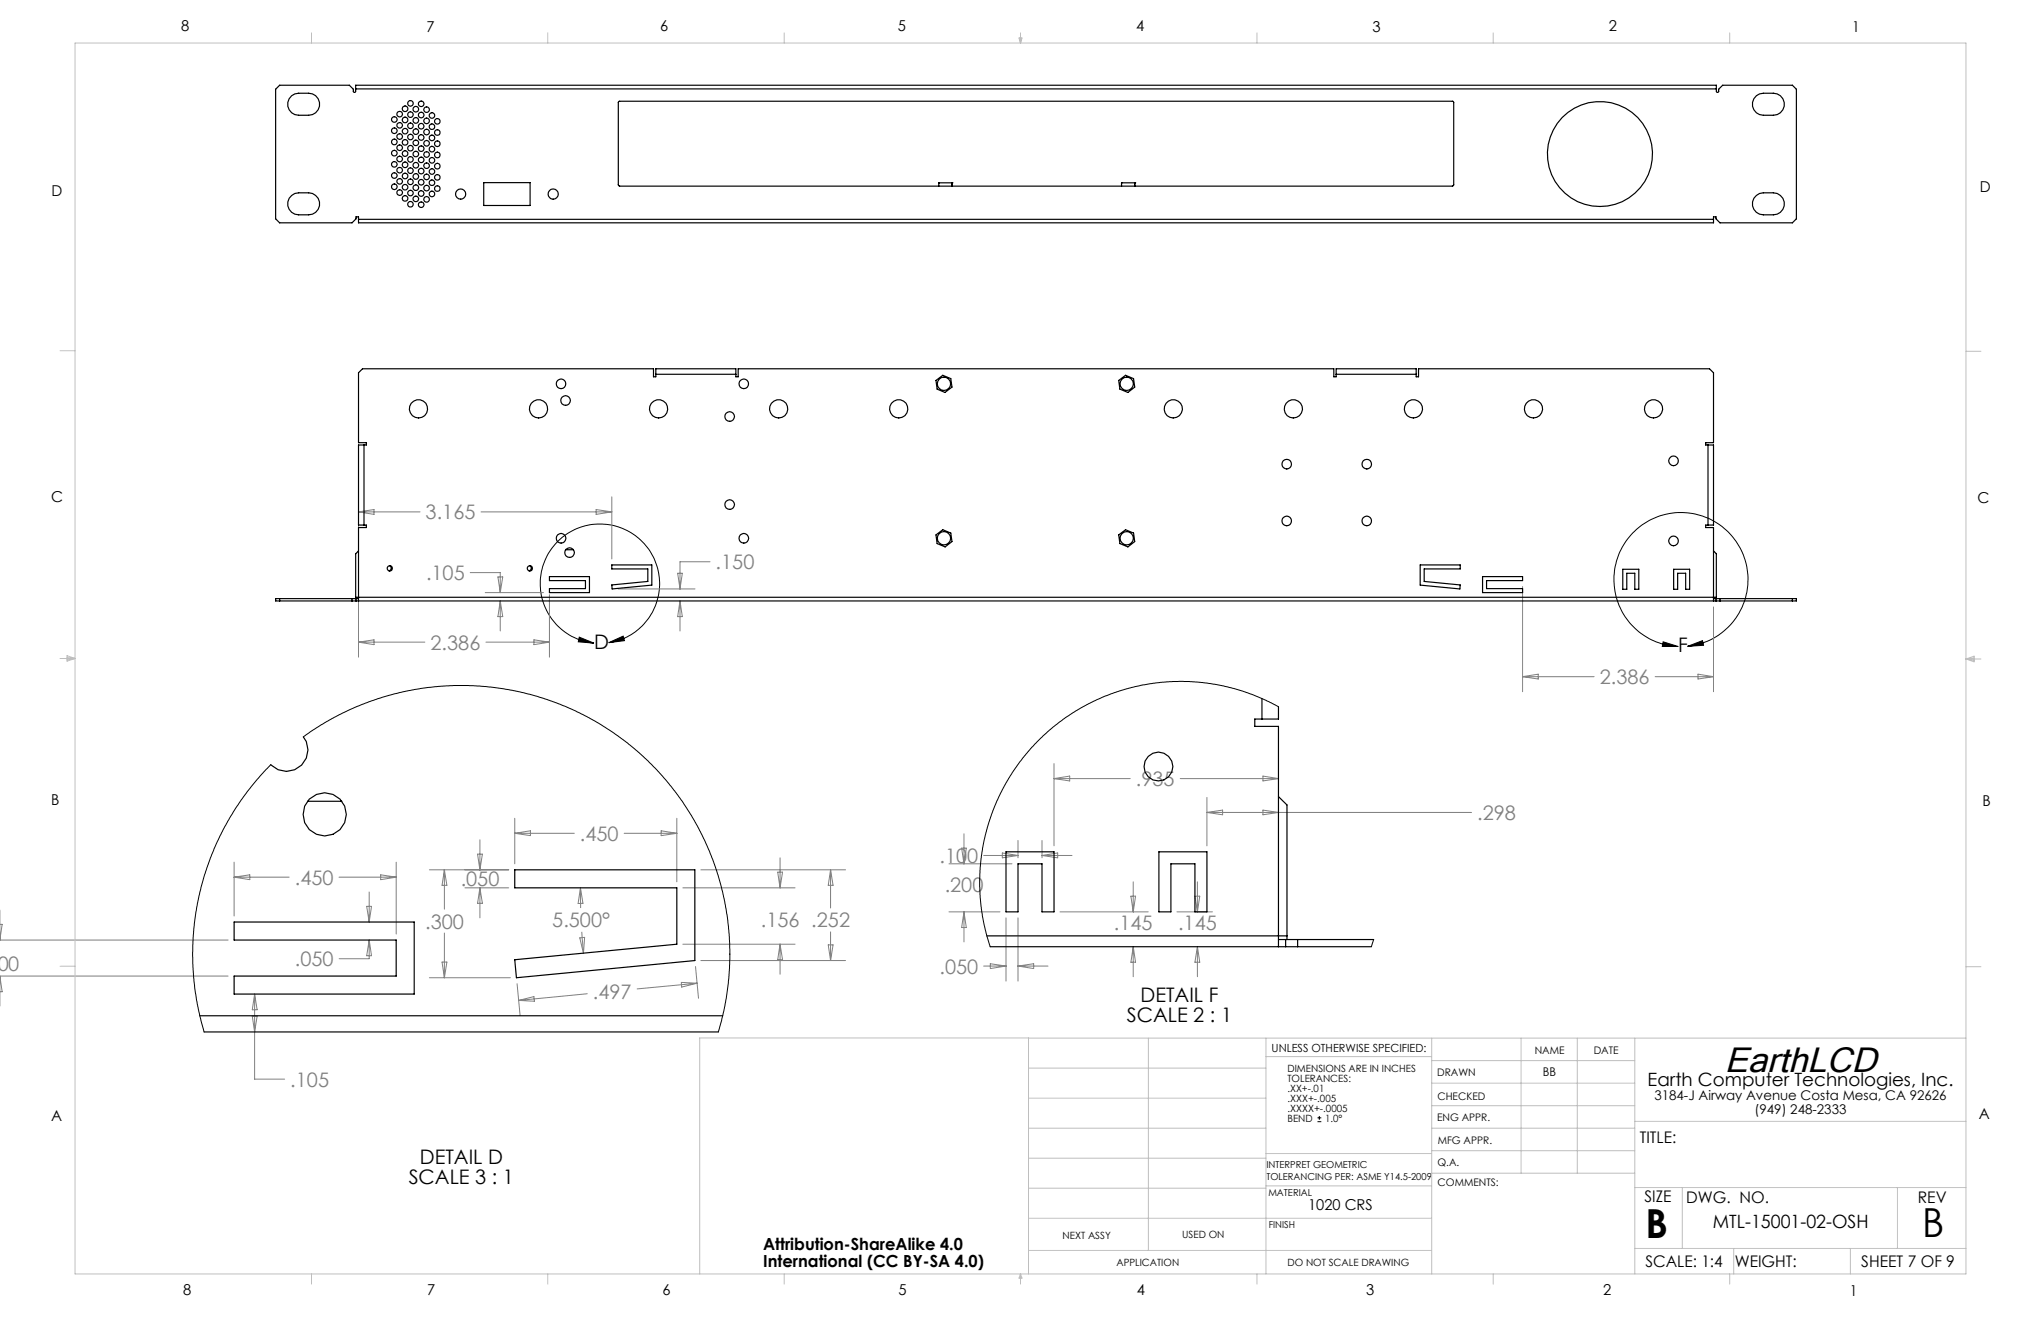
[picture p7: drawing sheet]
<svg xmlns="http://www.w3.org/2000/svg" width="432mm" height="279mm" viewBox="0 0 432 279" stroke-linecap="round" stroke-linejoin="round" font-family="sans-serif">
<g fill="none" stroke="#000" stroke-width=".21">
<path d="M122.6 134.8l3.1 1.2-3.4-.3zM128.8 135.9a12.6 12.6 0 0 0 8.6-19.4 12.6 12.6 0 0 0-21.2 .2 12.6 12.6 0 0 0 9 19.3h.5M128.8 135.9l3-1.4 .3 1zM351.9 135.7l3.1 1h-3.3zM357 136.7a14.2 14.2 0 0 0 10.5-21.7 14.2 14.2 0 0 0-24.1 .3 14.2 14.2 0 0 0 11.1 21.4h.5M357 136.7l3.2-1.2 .2 1zM64.2 155.9l3.8-2.6 3.6-2.1 4.1-1.8 4.1-1.6 3.8-1.1 4.1-.9 4.4-.6 3.9-.2h4.2l3.6 .3 4.6 .7 5.4 1.3 4.7 1.6 3.3 1.5 4.8 2.6 4.2 2.7 3.9 3.1 2.3 2.1 3.1 3.2 3.3 4 2.4 3.7 1.8 2.9 2.4 5.2 1.3 3.4 1.4 4.6 .9 4.3 .5 3.9 .3 4.7-.2 6-.5 4.2-.6 2.8-1.1 4.5M270.5 149.5l-2.6-1.4-3.1-1.3-5.9-1.7-3.6-.6-3.7-.4-6.1 .2-3.8 .6-2.3 .5-5.8 1.9-5.5 2.7-2.6 1.7-2.8 2.1-2.1 1.9-2.3 2.3-1.9 2.3-2.3 3.1-1.8 3.2-1.4 2.8-2 5.6-.7 2.5-.7 4.2-.2 5.9 .5 6 .8 3.8 .9 2.8M57.3 161.7l-2.2 2.3-2.8 3.4-2.5 3.7-1.6 2.6-1.6 3-1.8 4.1-1.5 4.2-.8 2.7-.7 3.4-.7 4.4-.4 6.7 .3 4.5 .3 3.3 1 4.8 .9 3.5M290.6 198.7l-.5 1.5M278.7 237.2h.8M278.7 236.4h.8"/>
<path d="M279.1 236v.9"/>
</g>
<g fill="none" stroke="#808080" stroke-width=".21">
<path d="M75.8 94.9v44.1M75.8 108.3l3.3-.5v1zM75.8 108.3h13.1M101.8 108.3h27.6M126.1 107.8l3.3 .5-3.3 .5zM129.4 105.1v13.1M150.2 118.8h-6.3v5.8M75.8 135.8h14.1M75.8 135.8l3.3-.5v1zM99.5 121.1h6.3v4.2M102.7 125.3h12.3M102.8 135.8h13.4"/>
<path d="M105.3 122h1.1l-.6 3.3zM105.8 127.1v6.4M105.8 127.1l.6 3.3h-1.1zM113 135.3l3.2 .5-3.2 .5zM116.2 125.8v13.2M130.8 124.6h16.2M143.4 121.2h1l-.5 3.4zM143.9 127.1l.5 3.3h-1zM143.9 127.1v6.4M322.1 124.1v22.2M362.5 128.4v17.9M322.1 143.1h15.2"/>
<path d="M322.1 143.1l3.3-.5v1zM350.2 143.1h12.3M359.2 142.6l3.3 .5-3.3 .5zM101.5 177.6v6.4M108.9 173.1v9.6M108.9 176.2h12.6M108.9 176.2l3.3-.5v1zM132 176.2h11.2M139.9 175.7l3.3 .5-3.3 .5zM143.2 173.1v13.4M203.4 179.4h1l-.5 3.3zM203.9 176.4v6.3"/>
<path d="M215.4 177.8v3.6M220.5 177.8v3.6M223 161.5v17.4M223 164.7h16.1M223 164.7l3.3-.6v1.1zM249.7 164.7h20.8M255.3 168.7v10.2M255.3 171.8h56M255.3 171.8l3.4-.5v1zM267.2 164.1l3.3 .6-3.3 .5zM267.2 171.3l3.3 .5-3.3 .5zM-.1 198.7l.1 .1"/>
<path d="M0 195.5h.5l-.5 3.3M0 198.8h48.3M0 192.5v6.3M49.5 182.4v11.3M49.5 185.5h11.7M49.5 185.5l3.3-.5v1.1zM71.7 185.5h12.1M77.6 191.7h1l-.5 3.3zM78.1 198.8v4h-6.3M78.1 188.7v6.3M78.1 198.8l.5 3.3h-1zM80.5 185l3.3 .5-3.3 .6z"/>
<path d="M83.8 182.4v15.2M90.8 184h16.8M94 184l.5 3.3h-1zM94 184v8.3M94 197.3v9.5M98.4 187.8h9.2M101 180.7h1.1l-.6 3.3zM101.5 187.8v6.3M101.5 187.8l.6 3.3h-1.1zM122.7 198.4l1-.1-.3 3.3zM122.8 187.8l.5 3.3h-1zM122.8 187.8v4.3"/>
<path d="M123.1 197.1l.3 4.5M144.5 187.8h23.7M144.5 199.7h23.7M148.3 184h30.6M164.5 184.5h1.1l-.6 3.3zM165 181.4v6.4M165 199.7v6.4M165 199.7l.6 3.3h-1.1zM175.2 199.8h1l-.5 3.4zM175.7 184v8.1M175.7 197.1v6.1M175.7 184l.5 3.3h-1z"/>
<path d="M200.8 182.7h13.3M200.8 192.9h10.8M203.9 192.9v6.3M203.9 192.9l.5 3.3h-1zM208.1 180.9h7.3M212.1 180.4l3.3 .5-3.3 .5zM212.8 194.1v13.4M215.4 194.1v13.4M220.5 180.9h6.3M220.5 180.9l3.3-.5v1zM224.3 192.9h18.6M239.3 189.5h.9l-.5 3.4z"/>
<path d="M239.7 186.5v6.4M249 192.9h7.5M252.8 189.5h1l-.5 3.4zM253.3 186.5v6.4M0 206.4h48.3M0 206.4v6.4M0 206.4l.5 3.4h-.6M0 206.4v.1M53.4 214.9h1l-.5 3.4zM53.9 210.3v17.9h6.3M53.9 210.3l.5 3.3h-1zM90.8 206.8h17.2"/>
<path d="M93.5 203.5h1l-.5 3.3zM109.4 208.1l.6 6.7M109.7 211.6l3.3-.8 .1 1zM124.2 210.2l-14.5 1.4M144.1 207.8l3.4 .2-3.3 .8zM147.1 204.4l.7 6.7M147.5 208l-12.7 1.2M148.3 203.2h30.6M208.1 204.3h4.7M209.5 203.8l3.3 .5-3.3 .6zM215.4 204.3h6.3M215.4 204.3l3.3-.5v1.1z"/>
<path d="M239.7 200.2v6.4M239.7 200.2l.5 3.3h-.9zM253.3 200.2l.5 3.3h-1zM253.3 200.2v6.4"/>
</g>
<g fill="none" stroke="#c0c0c0" stroke-width=".21">
<path d="M15.9 9.1h400v260.4h-400zM65.9 6.9v2.2M115.9 6.9v2.2M165.9 6.9v2.2M215.6 8h.6l-.3 1.1zM215.7 8l.2 1.1M215.9 6.9v2.2M216 8l-.1 1.1M265.9 6.9v2.2M315.9 6.9v2.2M365.9 6.9v2.2M12.7 74.2h3.2"/>
<path d="M415.9 74.3h3.2M12.7 139.3h3.2M14.2 139.1l1.7 .2M14.2 138.7l1.7 .6-1.7 .5zM15.9 139.3l-1.7 .3M415.9 139.4h3.2M415.9 139.4l1.8-.6v1.2zM415.9 139.4l1.8 .3M417.7 139.2l-1.8 .2M12.7 204.4h3.2M217.6 219.6v49.9M243 219.6v44.9"/>
<path d="M267.8 219.6v49.9M302.9 219.6v49.9M321.8 219.6v28.5M333.7 219.6v28.5M345.9 219.6v49.9M415.9 204.5h3.2M415.9 219.6l-267.9-.1v50M217.6 238.6h50.2M217.6 232.3h50.2M217.6 225.9h50.2M267.8 223.5h35.1M302.9 233.9h43"/>
<path d="M302.9 229.1h43M302.9 224.3h43M302.9 238.6h43M345.9 237.2h70M217.6 257.7h85.3M217.6 251.3h50.2M217.6 245h50.2M267.8 250.8h35.1M267.8 244h35.1M302.9 248.1h43M302.9 243.4h43M345.9 251.2h70"/>
<path d="M355.9 251.2v12.9M401.4 251.2v12.9M65.9 269.5v2.1M115.9 269.5v2.1M165.9 269.5v2.1M215.9 269.5v2.1M215.9 269.5l.3 .8h-.6zM217.6 264.5h85.3M265.9 269.5v2.1M315.9 269.5v2.1M345.9 264.1h70M365.9 269.5v2.1"/>
<path d="M366.8 264.1v5.4M391.5 264.1v5.4"/>
</g>
<path d="M128.8 135.9l3-1.4 .3 1zM122.6 134.8l3.1 1.2-3.4-.3zM357 136.7l3.2-1.2 .2 1zM351.9 135.7l3.1 1h-3.3z" fill="#000"/>
<g fill="none" stroke="#000" stroke-width=".25">
<path d="M75.2 18.8v-.8h287.9v.8M75.2 18.8v.5a.25 .25 0 0 1-.2 .2 .25 .25 0 0 1-.2-.2v-.4l-.9-.9h-14.7l-.9 .9v27.4l.9 .8h15.3l.8-.8v-.4h.5v.5M75.2 18.8h287.9M363.1 18.8v.5a.25 .25 0 0 0 .3 .2 .25 .25 0 0 0 .2-.2v-.4l.9-.9h14.7l.8 .9v27.4l-.8 .8h-15.3l-.9-.8v-.4h-.5v.5M61.7 20.2a5.4 5.4 0 0 1 5.1 0 2.33 2.33 0 0 1 .7 2.6 2.33 2.33 0 0 1-2.2 1.6h-2.1a2.33 2.33 0 0 1-2.2-1.6 2.33 2.33 0 0 1 .7-2.6zM102.3 38.6h9.8v4.9h-9.8zM130.9 21.5l176.5-.1 .2 .3v17.4l-.3 .3h-176.2l-.3-.3zM201.4 38.7h.1M201.4 38.7h-2.8v.7M201.4 38.7v.7M240.1 38.7h.1M240.1 38.7h-2.8v.7"/>
<path d="M240.1 38.7v.7M371.6 20.2a5.4 5.4 0 0 1 5.1 0 2.33 2.33 0 0 1 .7 2.6 2.33 2.33 0 0 1-2.2 1.6h-2.1a2.33 2.33 0 0 1-2.2-1.6 2.33 2.33 0 0 1 .7-2.6zM61.7 41.3a5.1 5.1 0 0 1 5.1 0 2.31 2.31 0 0 1 .7 2.6 2.31 2.31 0 0 1-2.2 1.5h-2.1a2.31 2.31 0 0 1-2.2-1.5 2.31 2.31 0 0 1 .7-2.6zM75.8 46.4v.7h286.7v-.7M75.8 46.4h286.7M371.6 41.3a5.1 5.1 0 0 1 5.1 0 2.31 2.31 0 0 1 .7 2.6 2.31 2.31 0 0 1-2.2 1.5h-2.1a2.31 2.31 0 0 1-2.2-1.5 2.31 2.31 0 0 1 .7-2.6zM138.7 79.2v-1.2h17v1.2M138.7 79.2v.5h-.4v-1.7h-61.6l-.9 .8v14.8h1.7v.5h-.5M138.7 79.2h17M155.7 79.2v.5h.5v-1.7h126v1.7h.5v-.5M282.7 79.2v-1.2h16.9v1.2M282.7 79.2h16.9"/>
<path d="M299.6 79.2v.5h.5v-1.7h61.6l.8 .8v14.8h-1.6v.5h.5M77 94.1h-1.2v17h1.2M77 94.1v17M198 80.5l1.5-1.1 1.7 .7 .2 1.8-1.5 1.1-1.6-.7zM236.7 80.5l1.4-1.1 1.7 .7 .3 1.8-1.5 1.1-1.7-.7zM361.4 94.1h1.1v17h-1.1M361.4 94.1v17M75.8 116.5l-.6 .6v9.2M77 111.1h.5v.5h-1.7v15.5M82.4 119.7l.4 .5-.2 .3-.3 .2M112.1 119.7l.3 .5-.1 .3-.4 .2M119.7 116.3h1.6"/>
<path d="M129.4 119.5h8.5v4.3l-8.4 .8-.1-.9 7.7-.7v-2.7h-7.7zM198 113.1l1.5-1.1 1.7 .7 .2 1.8-1.4 1.2-1.7-.7zM236.7 113.1l1.4-1.1 1.7 .7 .3 1.8-1.5 1.2-1.7-.7zM300.5 119.5h8.4v.8h-7.6v2.7l7.6 .7v.9l-8.4-.8zM361.4 111.1h-.5v.5h1.6v15.5M362.5 116.5l.6 .6v9.2M59.2 126.6v.5M74.5 126.6v.5M75.2 126.3v.3M75.2 126.3h287.9M75.3 126.6v.5M75.8 126.6h-17.5v.5h321.7v-.5h-17.5"/>
<path d="M116.2 122h8.5v3.3h-8.5v-.8h7.7v-1.7h-7.7zM313.7 122h8.4v.8h-7.6v1.7h7.6v.8h-8.4zM343.3 120.4h3.4v4.2h-.8v-3.4h-1.7v3.4h-.9zM354.1 120.4h3.4v4.2h-.9v-3.4h-1.7v3.4h-.8zM363 126.6v.5M363.1 126.3v.3M363.9 126.6v.5M379.2 126.6v.5M64.2 155.9a4.5 4.5 0 0 1-.7 6.2 4.5 4.5 0 0 1-6.2-.4M267 152.1h-1.5v1.5h5v46.6M267 147.7v4.4M270.5 149.5v2.6h-3.5"/>
<path d="M65.1 169.5h7.2M270.5 168.5l1.8 1.8v27.6M49.5 195h38.1v15.3h-38.1v-3.9h34.3v-7.6h-34.3zM108.9 184h38.1v19.2l-37.7 3.6-.4-3.8 34.3-3.3v-11.9h-34.3zM208.8 197.9h63.5M212.8 180.2h10.2v12.7h-2.5v-10.2h-5.1v10.2h-2.6zM245.2 180.2h10.1v12.7h-2.5v-10.2h-5.1v10.2h-2.5zM270.5 198.7h20.1M272 198.7v1.5M272.3 197.9v.8M274.5 198.7v1.5M42.3 214.8h110.6"/>
<path d="M43.2 218.3h108.8M209.5 200.2h80.6"/>
<circle cx="83.4" cy="30" r=".59"/>
<circle cx="83.4" cy="39.5" r=".59"/>
<circle cx="83.4" cy="27.6" r=".59"/>
<circle cx="83.4" cy="32.4" r=".6"/>
<circle cx="83.4" cy="37.1" r=".58"/>
<circle cx="83.4" cy="34.8" r=".58"/>
<circle cx="83.4" cy="25.3" r=".58"/>
<circle cx="84.5" cy="31.2" r=".59"/>
<circle cx="84.5" cy="28.9" r=".59"/>
<circle cx="84.6" cy="33.6" r=".6"/>
<circle cx="84.6" cy="36" r=".58"/>
<circle cx="84.6" cy="38.4" r=".58"/>
<circle cx="84.6" cy="24.1" r=".58"/>
<circle cx="84.6" cy="26.5" r=".58"/>
<circle cx="85.7" cy="32.5" r=".6"/>
<circle cx="85.7" cy="30.1" r=".6"/>
<circle cx="85.7" cy="25.4" r=".6"/>
<circle cx="85.7" cy="37.2" r=".6"/>
<circle cx="85.7" cy="34.9" r=".6"/>
<circle cx="85.7" cy="23" r=".6"/>
<circle cx="85.7" cy="39.6" r=".59"/>
<circle cx="85.7" cy="27.8" r=".59"/>
<circle cx="86.8" cy="31.4" r=".59"/>
<circle cx="86.8" cy="33.7" r=".59"/>
<circle cx="86.8" cy="36.1" r=".59"/>
<circle cx="86.8" cy="21.9" r=".59"/>
<circle cx="86.8" cy="24.2" r=".59"/>
<circle cx="86.8" cy="26.6" r=".6"/>
<circle cx="86.8" cy="38.4" r=".6"/>
<circle cx="86.8" cy="29" r=".58"/>
<circle cx="88" cy="37.3" r=".59"/>
<circle cx="88" cy="35" r=".59"/>
<circle cx="88" cy="23.1" r=".59"/>
<circle cx="88" cy="25.5" r=".59"/>
<circle cx="88" cy="27.8" r=".6"/>
<circle cx="88" cy="39.7" r=".6"/>
<circle cx="88" cy="30.2" r=".58"/>
<circle cx="88" cy="32.6" r=".58"/>
<circle cx="89.1" cy="38.5" r=".59"/>
<circle cx="89.1" cy="36.2" r=".59"/>
<circle cx="89.1" cy="26.7" r=".59"/>
<circle cx="89.1" cy="24.3" r=".59"/>
<circle cx="89.1" cy="29.1" r=".6"/>
<circle cx="89.1" cy="31.5" r=".58"/>
<circle cx="89.1" cy="33.8" r=".58"/>
<circle cx="89.1" cy="22" r=".58"/>
<circle cx="90.2" cy="39.8" r=".6"/>
<circle cx="90.2" cy="37.4" r=".6"/>
<circle cx="90.2" cy="27.9" r=".6"/>
<circle cx="90.2" cy="25.6" r=".6"/>
<circle cx="90.3" cy="30.3" r=".6"/>
<circle cx="90.3" cy="32.7" r=".59"/>
<circle cx="90.3" cy="35.1" r=".59"/>
<circle cx="90.3" cy="23.2" r=".59"/>
<circle cx="91.4" cy="38.7" r=".59"/>
<circle cx="91.4" cy="29.2" r=".59"/>
<circle cx="91.4" cy="26.8" r=".59"/>
<circle cx="91.4" cy="33.9" r=".6"/>
<circle cx="91.4" cy="31.5" r=".6"/>
<circle cx="91.4" cy="36.3" r=".58"/>
<circle cx="91.4" cy="24.4" r=".58"/>
<circle cx="92.5" cy="39.9" r=".59"/>
<circle cx="92.5" cy="28" r=".59"/>
<circle cx="92.5" cy="32.8" r=".59"/>
<circle cx="92.5" cy="30.4" r=".59"/>
<circle cx="92.5" cy="35.1" r=".6"/>
<circle cx="92.5" cy="37.5" r=".58"/>
<circle cx="92.5" cy="25.7" r=".58"/>
<circle cx="338.5" cy="32.6" r="11.1"/>
<circle cx="84.5" cy="40.7" r=".59"/>
<circle cx="85.7" cy="42" r=".6"/>
<circle cx="86.8" cy="43.2" r=".59"/>
<circle cx="86.8" cy="40.8" r=".58"/>
<circle cx="88" cy="42.1" r=".58"/>
<circle cx="89.1" cy="40.9" r=".6"/>
<circle cx="89.1" cy="43.3" r=".58"/>
<circle cx="90.3" cy="42.2" r=".6"/>
<circle cx="91.4" cy="41" r=".59"/>
<circle cx="97.5" cy="41" r="1.08"/>
<circle cx="117" cy="41" r="1.08"/>
<circle cx="88.5" cy="86.5" r="1.94"/>
<circle cx="113.9" cy="86.5" r="1.94"/>
<circle cx="118.7" cy="81.2" r="1.02"/>
<circle cx="119.6" cy="84.7" r="1.02"/>
<circle cx="139.3" cy="86.5" r="1.94"/>
<circle cx="154.4" cy="88.1" r="1.02"/>
<circle cx="157.4" cy="81.2" r="1.02"/>
<circle cx="164.7" cy="86.5" r="1.94"/>
<circle cx="190.1" cy="86.5" r="1.94"/>
<circle cx="199.7" cy="81.2" r="1.41"/>
<circle cx="238.4" cy="81.2" r="1.41"/>
<circle cx="248.2" cy="86.5" r="1.93"/>
<circle cx="272.2" cy="98.2" r="1.02"/>
<circle cx="273.6" cy="86.5" r="1.93"/>
<circle cx="289.2" cy="98.2" r="1.02"/>
<circle cx="299" cy="86.5" r="1.93"/>
<circle cx="324.4" cy="86.5" r="1.93"/>
<circle cx="349.8" cy="86.5" r="1.93"/>
<circle cx="354.1" cy="97.5" r="1.02"/>
<circle cx="118.7" cy="113.8" r="1.02"/>
<circle cx="120.5" cy="116.9" r="1.02"/>
<circle cx="154.4" cy="106.7" r="1.02"/>
<circle cx="157.4" cy="113.8" r="1.02"/>
<circle cx="199.7" cy="113.8" r="1.41"/>
<circle cx="238.4" cy="113.8" r="1.41"/>
<circle cx="272.2" cy="110.2" r="1.02"/>
<circle cx="289.2" cy="110.2" r="1.02"/>
<circle cx="354.1" cy="114.4" r="1.02"/>
<circle cx="82.5" cy="120.2" r=".56"/>
<circle cx="112.1" cy="120.2" r=".56"/>
<circle cx="68.7" cy="172.2" r="4.6"/>
<circle cx="245.1" cy="162.1" r="3"/>
</g>
<g font-size="8.5">
<text x="348.1" y="261.8">B</text>
<text x="406.7" y="261.6">B</text>
</g>
<text font-size="7.3" x="364.9" y="226.7">EarthLCD</text>
<g font-size="4.2" fill="#808080">
<text x="90" y="109.9">3.165</text>
<text x="90.1" y="122.7">.105</text>
<text x="151.4" y="120.4">.150</text>
<text x="91.1" y="137.4">2.386</text>
<text x="338.5" y="144.7">2.386</text>
<text x="240.3" y="166.3">.935</text>
<text x="312.5" y="173.4">.298</text>
<text x="122.7" y="177.8">.450</text>
<text x="198.8" y="182.5">.100</text>
<text x="62.4" y="187.1">.450</text>
<text x="97.5" y="187.3">.050</text>
<text x="199.9" y="188.6">.200</text>
<text x="89.9" y="196.4">.300</text>
<text x="116.8" y="196.2">5.500°</text>
<text x="161" y="196.2">.156 .252</text>
<text x="235.7" y="196.6">.145</text>
<text x="249.2" y="196.6">.145</text>
<text x="-.6" y="205.4">00</text>
<text x="62.4" y="204.4">.050</text>
<text x="198.8" y="205.9">.050</text>
<text x="125.4" y="211.3">.497</text>
<text x="61.4" y="229.8">.105</text>
</g>
<g font-size="4.2">
<text x="125.7" y="137.2">D</text>
<text x="355.1" y="137.9">F</text>
<text x="241.3" y="211.9">DETAIL F</text>
<text x="238.4" y="216.1">SCALE 2 : 1</text>
<text x="86.5" y="250.4">SCALE 3 : 1</text>
<text x="88.8" y="246.3">DETAIL D</text>
</g>
<g font-size="3.9">
<text x="348.6" y="229.7">Earth Computer Technologies, Inc.</text>
<text x="362.4" y="259.7">MTL-15001-02-OSH</text>
</g>
<g font-size="3.5">
<text x="161.5" y="264.4">Attribution-ShareAlike 4.0</text>
<text x="161.5" y="268">International (CC BY-SA 4.0)</text>
</g>
<g font-size="3.4">
<text x="346.9" y="241.8">TITLE:</text>
<text x="347.9" y="254.3">SIZE</text>
<text x="356.7" y="254.4">DWG. NO.</text>
<text x="405.7" y="254.5">REV</text>
<text x="348.1" y="267.9">SCALE: 1:4</text>
<text x="367" y="268">WEIGHT:</text>
<text x="393.8" y="267.9">SHEET 7 OF 9</text>
</g>
<g font-size="3.2">
<text x="38.3" y="6.7">8</text>
<text x="90.2" y="6.7">7</text>
<text x="139.7" y="6.5">6</text>
<text x="190" y="6.5">5</text>
<text x="240.4" y="6.5">4</text>
<text x="290.4" y="6.7">3</text>
<text x="340.4" y="6.5">2</text>
<text x="391.9" y="6.7">1</text>
<text x="10.9" y="41.6">D</text>
<text x="418.9" y="40.7">D</text>
<text x="10.9" y="106.3">C</text>
<text x="418.4" y="106.4">C</text>
<text x="10.8" y="170.2">B</text>
<text x="419.4" y="170.6">B</text>
<text x="10.8" y="237.2">A</text>
<text x="418.6" y="236.8">A</text>
<text x="276.8" y="256">1020 CRS</text>
<text x="38.8" y="273.8">8</text>
<text x="90.4" y="273.8">7</text>
<text x="140.2" y="273.8">6</text>
<text x="190.1" y="273.9">5</text>
<text x="240.5" y="273.8">4</text>
<text x="289" y="273.9">3</text>
<text x="339.1" y="273.8">2</text>
<text x="391.4" y="274.1">1</text>
</g>
<g font-size="2.8">
<text x="350" y="232.7">3184-J Airway Avenue Costa Mesa, CA 92626</text>
<text x="371.2" y="235.6">(949) 248-2333</text>
</g>
<text font-size="2.5" x="326.4" y="227.6">BB</text>
<text font-size="2.4" x="269" y="222.4">UNLESS OTHERWISE SPECIFIED:</text>
<g font-size="2.2">
<text x="304.1" y="227.7">DRAWN</text>
<text x="324.7" y="222.9">NAME</text>
<text x="337.2" y="222.9">DATE</text>
<text x="304.1" y="232.6">CHECKED</text>
<text x="304" y="237.2">ENG APPR.</text>
<text x="304.2" y="241.9">MFG APPR.</text>
<text x="304.1" y="246.7">Q.A.</text>
<text x="304.1" y="250.9">COMMENTS:</text>
</g>
<g font-size="2.1">
<text x="272.4" y="226.6">DIMENSIONS ARE IN INCHES</text>
<text x="272.4" y="228.8">TOLERANCES:</text>
<text x="272.4" y="230.9">.XX+-.01</text>
<text x="272.4" y="233">.XXX+-.005</text>
<text x="272.4" y="235.1">.XXXX+-.0005</text>
<text x="272.4" y="237.2">BEND</text>
<text x="280.4" y="237.2">1.0°</text>
<text x="224.8" y="262">NEXT ASSY</text>
<text x="250.1" y="261.9">USED ON</text>
<text x="236.2" y="267.8">APPLICATION</text>
<text x="272.4" y="267.8">DO NOT SCALE DRAWING</text>
</g>
<g font-size="2">
<text x="267.9" y="247.1">INTERPRET GEOMETRIC</text>
<text x="267.9" y="249.6">TOLERANCING PER: ASME Y14.5-2009</text>
<text x="268.3" y="252.9">MATERIAL</text>
<text x="268.4" y="259.7">FINISH</text>
</g>
</svg>
